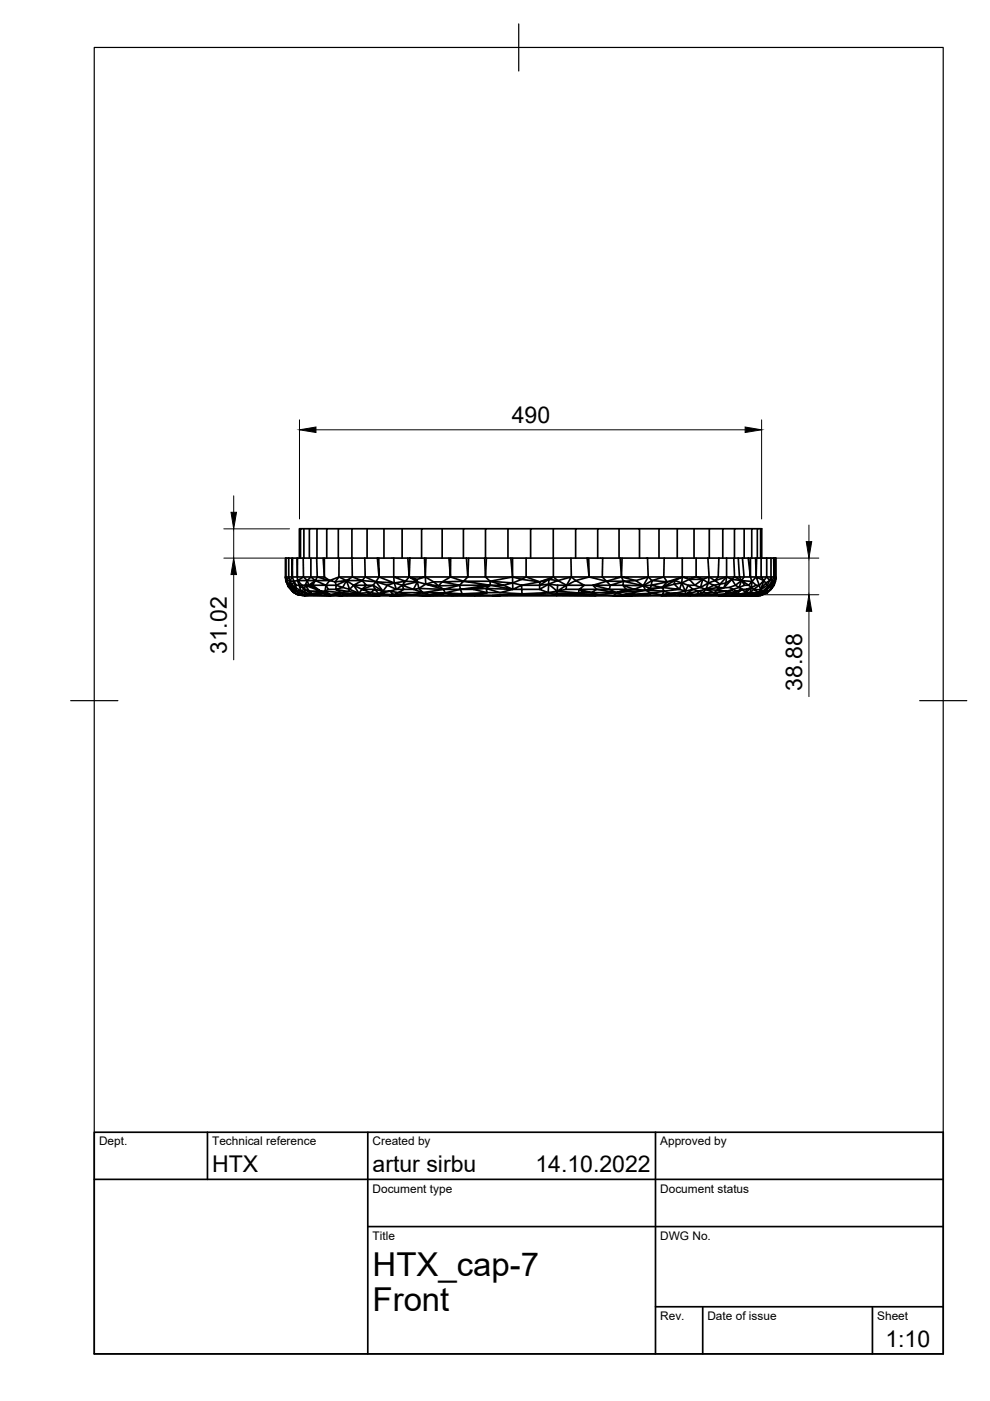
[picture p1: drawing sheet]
<svg xmlns="http://www.w3.org/2000/svg" width="210mm" height="297mm" viewBox="0 0 210 297" stroke-linecap="round" stroke-linejoin="round" font-family="sans-serif">
<!-- layer: Visible -->
<g fill="none" stroke="#000" stroke-width=".36">
<path d="M60.6 118.3v4.8l.5 1.2 1.2 1.4-1.2-1.4M60.6 118.3v4h.6M60.6 118.3h1.3M61.2 118.3v4M62 118.3h1v4h-1v-4v4h-.8M63 118.3h.1M63.7 118.3v-6.2h.7v6.2M63.7 112.1h-.2v6.2M64.3 118.3h1.6v4h-1.6M64.3 118.3v4h-1.3M64.3 118.3h-1.2l-.1 4M64.4 112.1h1.2"/>
<path d="M65.9 118.3h1.2M67.2 112.1h-1.6v6.2M68.5 118.3h-1.4l.2 4M68.8 118.3h-.3l.3 4M69.3 112.1h-2.1v6.2M71.7 112.1h-2.4v6.2M71.9 118.3h14.6M74.6 112.1h-2.9v6.2M77.3 118.3l.1 4h-2.7M77.8 112.1h-3.2l.1 10.2M80 118.3l.4 4-.1-4M81.4 112.1h-3.6v6.2"/>
<path d="M81.4 112.1h3.9M81.4 112.1v6.2M83.5 118.3v4l.1 1.3 .4 1.4M86.5 118.3h.4l-.1 4zM86.9 118.3h3.4M89.4 112.1h-4.1v6.2M90 118.3l.2 4M93.7 112.1h-4.3v6.2M95.2 118.3h-4.9l-.1 4M95.5 118.3h3.4M98.3 112.1h-4.6v6.2M98.9 118.3l.3 4h-3.7v-4h-.3l.3 4h-5.3"/>
<path d="M98.9 118.3h3.9M99.4 118.3l-.2 4h3.7l-.1-4M102.8 118.3h.3l-.2 4M102.9 112.1h-4.6v6.2M103.1 118.3h5.2M107.7 112.1h-4.8v6.2M108.3 118.3l.4 4h-5.8M108.3 118.3h.4v4h2.8M108.7 118.3h2.8v4l-.9 .5 3.8 .6-3.8 .7-1.9-.5v-1.3l-4.8 .9M111.5 118.3h5.8v4M112.5 112.1h-4.8v6.2M117.3 112.1h-4.8v6.2"/>
<path d="M121.1 118.3h3.4M122 112.1h-4.7v6.2h3.8v4h-3.8M124.5 118.3l.4 4h-3.8l1 .8M124.5 118.3h.3l.1 4h2.8M124.8 118.3h3M126.7 112.1h-4.7v6.2M131.3 112.1h4.3v6.2M131.3 112.1h-4.6v6.2M131.3 112.1v6.2M131.5 118.3h-3.7l-.1 4M131.5 118.3h.4M131.5 118.3l.3 4"/>
<path d="M135.6 112.1h4.1M137.3 118.3l.1 4h-5.6l3 .8-2.6 .1 4.2 1M137.3 118.3h3.5M137.3 118.3h-5.4l-.1 4M143.6 112.1h-3.9v6.2M144.7 118.3h2.9M147.2 112.1h-3.6v6.2M150.1 118.3l.2 4h-2.7l1.4 .5M150.1 118.3h-2.5v4M150.1 118.3h2.3M150.4 112.1h-3.2v6.2M152.4 118.3l-.1 4h-2l1.3 .8"/>
<path d="M152.4 118.3h1.7M153.2 112.1h-2.8v6.2M154.1 118.3v4l-.2 1.3 1.3-.8M154.1 118.3h2.4M155.6 118.3l.1 4h-1.6l-1.4 1.6M155.7 112.1h-2.5v6.2M156.5 118.3l.3 4h1l-.4-4M156.5 118.3h2.1M157.8 112.1h-2.1v6.2M158.6 118.3h.5v4zM159.1 118.3h1.1M159.4 112.1h-1.6v6.2"/>
<path d="M160.4 118.3h-.2l.1 4M160.4 118.3h3.1M160.4 118.3l-.1 4M160.6 112.1h-1.2v6.2M161.3 118.3v-6.2h.2v6.2M161.3 112.1h-.7v6.2M161.4 118.3v4h-1.1M162.6 118.3v4h.9M164 118.3h-.5v4M164.1 118.3v4l-.4 .8M164.4 118.3h-.3v4h.3l.1-4-.1 4.5-.5 1.3h-.2l-.4 .9-.5 .3M60.5 122.3h.1l.2 .8-.3-.8 .2 1.1"/>
<path d="M60.6 123.1l.5 1.2M60.8 123.1l.5 1-.6-.7zM61.1 124.3l1.2 1 .2 .4M61.3 124.1l.2-.9-.7-.1 .4-.8 .7 2.3M61.3 124.1l1.4 1.3-.4-.1zM61.3 124.1l1.4 1.3M61.3 124.1l-.2 .2M61.5 123.2h.8l-.3 .9zM61.5 123.2l.5-.9 .3 .9M62 124.1l.9 1.2-1-.7M62.3 125.7l.7 .3 1.2 .2-1.2-.2zM62.5 125.7l1.4 .4"/>
<path d="M62.7 125.4l1.2 .5v.2M62.7 125.4l.2-.1 1 .6M62.8 124.1l-.2 .5 1.2 .7h-.9l-.3-.7-.6-.5-.1 .5M62.8 124.1l-.5-.9 .3 1.4M62.8 124.1h.6M63 126l1.7 .3zM63 122.3l.1 .8M63.1 123.1l.3 1h.6l.6 .9 .1-.9h-.7l-.9-1h2.1M63.1 123.1l1.2-.8 .9 .8M63.1 123.1l-.8 .1M63.4 124.1l1.2 .9-.8 .3zM63.8 125.3l1.9 .9-1.9-.9 .1 .6 1.8 .3 4.4 .1"/>
<path d="M63.9 126.1l1.8 .1-1 .1h5.4M64.2 126.2h.1M64.6 125l1 .3-.9-1.2 3.3 1.2h-2.4M65.2 123.1l.3 1h-.8zM65.9 122.3l1 .8h-1.7M66.2 126l2.3-.2-1.2 .3zM66.9 123.1l-.6 1h2.8l-2.2-1-1.4 1h.8l1.7 1.2-2.5-1.2M67.3 122.3l2.6 .8h-3zM67.3 122.3h-1.4l-.7 .8M67.3 122.3h1.5M68 125.3h.9l1.2 .8zM68 125.3l.5 .5-2.9-.5 .6 .7-1.6-1 .1 .7 1.5 .3-.5 .2 4.4 .1-1.6-.5"/>
<path d="M68.5 125.8l1.6 .3-.7 .1M68.8 122.3v-4h3.1v4M68.8 122.3l1.1 .8M68.9 125.3l3.5 .4M69.1 124.1h2.2l-.1 .9 2.7 .4-1.5 .3-1.2-.7h-1.6zM69.6 125l-.7 .3M69.9 123.1l-.8 1-.2 1.2M70.1 126.1l1.1 .1-1.1 .1zM71.1 123.4l2.3-.3-2.1 1zM71.1 123.4l.8-1.1 1.5 .8 1.6 1-.9 .9M71.2 126.2l1.4 .1h-2.5M71.3 124.1l1.4 .5-1.5 .4"/>
<path d="M71.4 126.1l1-.4-2.3 .4h1.3l-.2 .1M71.9 122.3l-2 .8 1.2 .3M71.9 122.3h2.8M72.4 125.7l1.1 .5-2.1-.1M72.4 125.7l2.1 .3-1.9 .3-1.2-.2M72.6 126.3h7.9M73.4 123.1l.7 1.9-1.4-.4zM73.4 123.1l1.3-.8 2.1 .8zM73.5 126.2h4.3l2.7 .1zM75 124.1l1.8-1 .9 1zM76.1 125.8l2.5-.1-.8 .5M77.4 122.3h6.1"/>
<path d="M77.4 122.3l2.3 1-.6 .8h-1.4M77.4 122.3l-.6 .8 2.9 .2M77.7 124.1l-1 .9-1.7-.9 1.1 1.7M77.8 126.2l9.6-.1-2.9-.4-1.9 .6h-2.1M78.6 125.7l1.7 .2-2.5 .3M79.1 124.1l2.1 1.2h1.5l-2.4 .6 3.2 .2-.8-.8M79.5 125l1.7 .3-.9 .6-.8-.9-.4-.9-2.4 .9h2.8l-.9 .7-1.9-.7-.6 .8-2-.8-.2 .4 2.2 .4-1.6 .2 3.3 .2-1.7-.4M79.7 123.3l2.4 .8-.9 1.2zM80.4 122.3l3.2 1.3-3.9-.3zM82.1 124.1l1.9 .9-1.3 .3 1.8 .4M82.6 126.3l4.8-.2 3.8 .2zM83.6 123.6l2.4-.4-.7 .9z"/>
<path d="M83.6 123.6l-1.5 .5M84 125l1.3-.9 .3 .9zM86.8 122.3l1.6 .5 .1 .6-2.5-.2 .8-.9 1.7 1.1M86.8 122.3h3.4l-1.8 .5M86.8 122.3h-3.3l2.5 .9M87.4 126.1h3.6l.2 .2M87.7 125h-2.1l-1.1 .7h5.2M88.5 123.4l-3.2 .7 2.4 .9 .8-1.6 .3 1.4M88.5 123.4l1.8 .5-1.5 .9M88.8 124.8l5.2 .2M89.7 125.7l-2-.7 1.1-.2 .9 .9-2.3 .4M89.7 125.7h4.7l-3.4 .4z"/>
<path d="M89.7 125.7l4.3-.7 .4 .7M90.2 122.3l1.7 1.1h1.8l1.8-1.1 2.8 .9 .9-.9M90.2 122.3l.1 1.6 1.6-.5 1.1 .8M91 126.1h2l-1.8 .2M91.2 126.3h9.4M93 124.2l1 .8 3.5-.9 .1 .9h-3.6M93 124.2l-2.7-.3 3.7 1.1M93.7 123.4l4.6-.2-.8 .9zM93.7 123.4l-.7 .8 4.5-.1M94.4 125.7l1.9 .3-.5 .3zM94.4 125.7l-1.4 .4 2.8 .2 2.2-.4-1.7 .1M94.4 125.7l3.2-.7 .4 .9z"/>
<path d="M95.8 126.3h-4.6M97.5 124.1h6.4l-6.3 .9h2.8l3.5-.9v-.9h-5.6l5.6 .9M102.9 122.3l1 .9M103.1 124.8l5.6 .2M103.3 125.7l7.4 .2M103.9 123.2l2.9 .9h-2.9M103.9 123.2l4.8 .4-1.9 .5 1.9 .9-4.8-.9M103.9 124.1l-.8 .7-2.7 .2 2.9 .7M104.4 126.3l-3.7-.2 2.6-.4-5.3 .2 2.7 .2-4.9 .2h4.8M104.4 126.3l6.3-.4 2.7 .2-12.8 .2M104.4 126.3h1.7h-5.5M108.7 122.3l1.9 .5-1.9 .8v1.4"/>
<path d="M108.7 125l-2.7 .7-2.9-.9 .2 .9M110.6 124.1l-1.9 .9h1.9v-.9h3.8M111.5 122.3h5.8M111.5 122.3l2.9 1.1M114.4 123.4l2-.6-2 1.3zM114.4 124.1l1.9-.2 1.9 .2M116.3 123.9l1.8 1.4-1.9 .4zM116.3 123.9l-1.9 1.1 1.8 .7-5.5 .2-.1-.9h3.8v-.9M116.4 122.8l1.9 .3-2 .8zM116.4 122.8l.9-.5-2.9 1.1M117.3 122.3l1 .8M118 126.2l-1.8-.5-2.8 .4 4.6 .1v.1"/>
<path d="M118 126.2l8.9-.1-.7 .2zM118.1 125.8l7.3-.1 1.5 .4-5.3-.1 1-.3-4.6 .5zM118.1 125.3v.5l-1.9-.1M118.2 124.1h1.9l-2 1.2 1.9-.3 .1-.9M118.2 124.1l-.1 1.2M118.3 123.1l2.8-.8-1 1.8zM120 125h2.8l-.2 .7-4.5-.4M120.1 124.1l2-1 1.8 1zM121.6 126l-3.6 .2M122.1 123.1l2.8-.8 3.7 .9M123.6 125.5l-.8-.5 2.6 .7-1.8-.2-1 .2M125.4 125.7l1.1-.7 4.2 .7z"/>
<path d="M125.7 124.1l3.5 .9 .2-.9M125.7 124.1h-1.8l-1.1 .9h3.7M125.7 124.1l.8 .9M126.5 125h2.7l1.5 .7M127.7 122.3h4.1l-3.2 .9M127.7 122.3l.9 .9M128.6 123.2l-2.9 .9h3.7M130.7 125.7l-.5 .5 1.8-.1 5.5 .1-3.5 .1-2-.2zM131.8 122.3l.4 .9M132 126.1l4.9-1 1.2 .7zM132.1 124.1l.6 .9h1.8l-3.8 .7 2-.7h-3.5M132.1 124.1l2.4 .9"/>
<path d="M132.2 123.2l-.1 .9 4.3 .1M132.2 123.2l-2.8 .9h2.7M132.2 123.2h-3.6l.8 .9M134 126.3h12.3M134.8 123.1l2.6-.8 .8 .8-1.8 1.1zM136.4 124.2l1.5 .6-1 .3zM136.4 124.2l1.7-.1-.2 .7 2.5-.2M136.4 124.2l-1.9 .8 2.4 .1M136.9 125.1l-10 1 7.1 .2h-27.9M138.1 124.1l3.4-.7-1.1 1.2zM140.4 124.6l3.7 .4-3.3 .3zM140.4 124.6l2.7-1.5-.1 .8z"/>
<path d="M140.4 124.6l-3.5 .5 3.9 .2M140.7 122.3l.8 1.1-3.3-.3-.1 1M140.7 122.3l.1-4h3.9v4M140.7 122.3h-3.3l-1 1.9M140.7 122.3h4M140.7 122.3l-2.5 .8M140.8 125.3l-2.7 .5 2.3 .3 3.1-.4-.7 .5h1.3l-3.9 .1 2.6-.1-2.4-.1-2.9 .1 .6-.4M140.8 125.3l1.2 .5-1.6 .3zM141.5 123.4l3.2-1.1-1.6 .8zM143.1 123.1l1.4 .5M144.5 123.6l.8 1.7-1.2-.3zM144.5 123.6l-1.5 .3 1.1 1.1"/>
<path d="M144.5 123.6l1.4 .5-.6 1.2M144.5 123.6l1.7-.8 1.1 1.3M144.7 122.3h2.9l-1.4 .5zM144.7 122.3l-.2 1.3M145.3 125.3l-1.8 .4-1.5 .1M145.3 125.3v.7M145.3 126l-1.8-.3 .6 .5h2.8l-1.6-.2-1.2 .2 2.2 .1M145.3 126l1.6-1 1.1 .3-2.7 .7h2.6l-1 .2h1.3M146.2 122.8h2.8M146.9 125l1.6-.4 1.1 .4-1.6 .3M147.3 124.1h-1.4l1 .9-1.6 .3M147.9 126l3.8 .2h-3.5z"/>
<path d="M148 125.3l1.1 .4-1.2 .3zM149 122.8l1.3-.5-.1 1.3M149 122.8l-1.7 1.3M149.1 125.7l3.5 .5 1.2-.3 2.3 .1-1.8 .3M149.6 125l2.4 .1-.6 .6zM149.6 125l2.8-.4-.4 .5 2.1 .2-2.7 .4h-2.3zM150.2 123.6l-.6 1.4 1.7-.9-1.1-.5-1.7 1M150.2 123.6l-1.2-.8-.5 1.8-1.2-.5M151.6 123.1l-1.4 .5M152.4 124.6l.3-.7 1.2-.3-.4 1h1.1l1.5 .7-2.3 .6 1.6-.9-1.3 .3-.3 .6-1.7 .1-.4 .2-.3-.5 .7 .3M152.4 124.6h1.1l-1.5 .5M152.7 123.9l-1.4 .2 1.1 .5"/>
<path d="M154.1 122.3h-1.8l-.7 .8M154.3 126.3h6zM154.3 126.3l-.5-.4-1.4 .4h-6.1M154.3 126.3h-8M155.2 122.8l2 .3-.4-.8h-1.1l1.5 .8M155.2 122.8l.7 1.3-1.3 .5M155.2 122.8l-1.7 1.8M155.4 125.9l.7-.6 1.3-.3zM155.7 122.3l-.5 .5-1.1-.5-2.5 .8 1.1 .8M156.7 124.6l-.8-.5 1.3-1-.5 1.5-1.3 .4M157.2 123.1l2.2 .2-.7 .8-1.5-1 .7 1M157.5 126.2l-.4-.3-2.8 .4"/>
<path d="M157.9 124.1l-1.2 .5 .7 .4-1.3 1 2-.3-.7-.7h.8M157.9 124.1h.8l1.1 .9M158.2 125l1.1-.4-1.2 1.1zM158.8 126.1h2l-.5 .2M158.8 126.1l-1.3 .1M159 125.7h-.9l-.6 .5M159.1 122.3l.3 1 .9-1M159.3 124.6l-.3 1.1M159.8 126.3h.9zM160.3 126.3h-7.9h7.4M160.3 126.3h.2M160.3 124.1l-.9-.8-.1 1.3"/>
<path d="M160.3 122.3h-2.5l-.6 .8M160.9 125.7l-1.1-.7 1.5 .1-.4 .6h-1.9l-1.5 .5 3.4-.5-.1 .4 .9-.8-2.9 .8M161 124.1l-2 1.6M161 124.1h-.7l-1 .5M161.4 126.2l-.9 .1M161.7 125.7l1.1-.4-.3 .4-.7 .2zM161.7 125.7l-.9 .4 1-.2M161.8 125.9l-1.5 .4 1.3-.2M161.8 125.9l-.4 .3-.9 .1 .9-.1M161.8 125.9l-.4 .3M161.8 125.9l-1.3 .4M161.9 123.1l-.9 1 .3 1"/>
<path d="M161.9 123.1l-1.6-.8 .7 1.8M162 125.9l.7-.2-.7 .3M162.3 125.1l-.6 .6v-.4M162.3 125.1l-.6 .2M162.3 125.1l.5 .2M162.6 122.3l.6 .8 .3-.8 .2 .8M162.6 122.3h-1.2l.5 .8M162.6 122.3l-.7 .8M162.7 124.1l-1.4 1 .4 .2M162.7 124.1l.3 .1-1.3 1.1M163 124.2l.7-.1-1.4 1zM163.2 123.1l-.8 .5-.5-.5-.6 2 1.1-1.5 .3 .5"/>
<path d="M163.5 122.3h.6l.1 .8M163.5 125l-.8 .7-1.3 .5M163.7 123.1h.5l-.5 1-.2-.2zM163.7 123.1l-.7 1.1 .5-.3M163.7 123.1h-.5l-.5 1M164.4 122.8l-.3 1.3M164.4 122.8l.1-.5-.1 1.1M164.4 122.8l-.3 1.3-.8 .9 .6-.9h.2l-.6 .9h-.2"/>
</g>
<!-- layer: Border -->
<path d="M20 10.1h180v276.9h-180zM110 5.1v10M15 148.6h10M195 148.6h10" fill="none" stroke="#000" stroke-width=".25"/>
<!-- layer: TitleBlock -->
<path d="M20 240.1h180v46.9h-180zM20 250h180M44 240.1v9.9M78 240.1v46.9M139 240.1v46.9M78 260.1h122M139 277.1h61M149 277.1v9.9M185 277.1v9.9" fill="none" stroke="#000" stroke-width=".36"/>
<!-- layer: Dimensions -->
<g fill="none" stroke="#000" stroke-width=".21">
<path d="M63.5 89v21M67 91.1h91M161.5 89v21M47.5 112.1h13.9M47.5 118.3h13.9M49.6 105.1v3.5M49.6 112.1v6.2M160.7 118.3h12.9M171.5 111.3v3.5M171.5 118.3v7.8M49.6 121.8v18.1M160.9 126.1h12.7"/>
<path d="M171.5 129.6v18.1"/>
</g>
<path d="M63.5 91.1l3.5-.6v1.2zM158 90.5l3.5 .6-3.5 .6zM49 108.6h1.1l-.5 3.5zM170.9 114.8h1.2l-.6 3.5zM49.6 118.3l.5 3.5h-1.1zM171.5 126.1l.6 3.5h-1.2z" fill="#000" stroke="#000" stroke-width=".21"/>
<g font-size="7">
<text x="79" y="270.6">HTX_cap-7</text>
<text x="79" y="278.1">Front</text>
</g>
<g font-size="4.9">
<text x="108.5" y="89.7">490</text>
<text x="48.1" y="138.7" transform="rotate(-90 48.1 138.7)">31.02</text>
<text x="170.1" y="146.5" transform="rotate(-90 170.1 146.5)">38.88</text>
<text x="45" y="248.5">HTX</text>
<text x="79" y="248.5">artur sirbu</text>
<text x="113.5" y="248.5">14.10.2022</text>
<text x="187.7" y="285.7">1:10</text>
</g>
<g font-size="2.5">
<text x="21" y="242.9">Dept.</text>
<text x="45" y="242.9">Technical reference</text>
<text x="79" y="242.9">Created by</text>
<text x="140" y="242.9">Approved by</text>
<text x="79" y="252.8">Document type</text>
<text x="140" y="252.8">Document status</text>
<text x="79" y="262.9">Title</text>
<text x="140" y="262.9">DWG No.</text>
<text x="140" y="279.9">Rev.</text>
<text x="150" y="279.9">Date of issue</text>
<text x="186" y="279.9">Sheet</text>
</g>
</svg>
